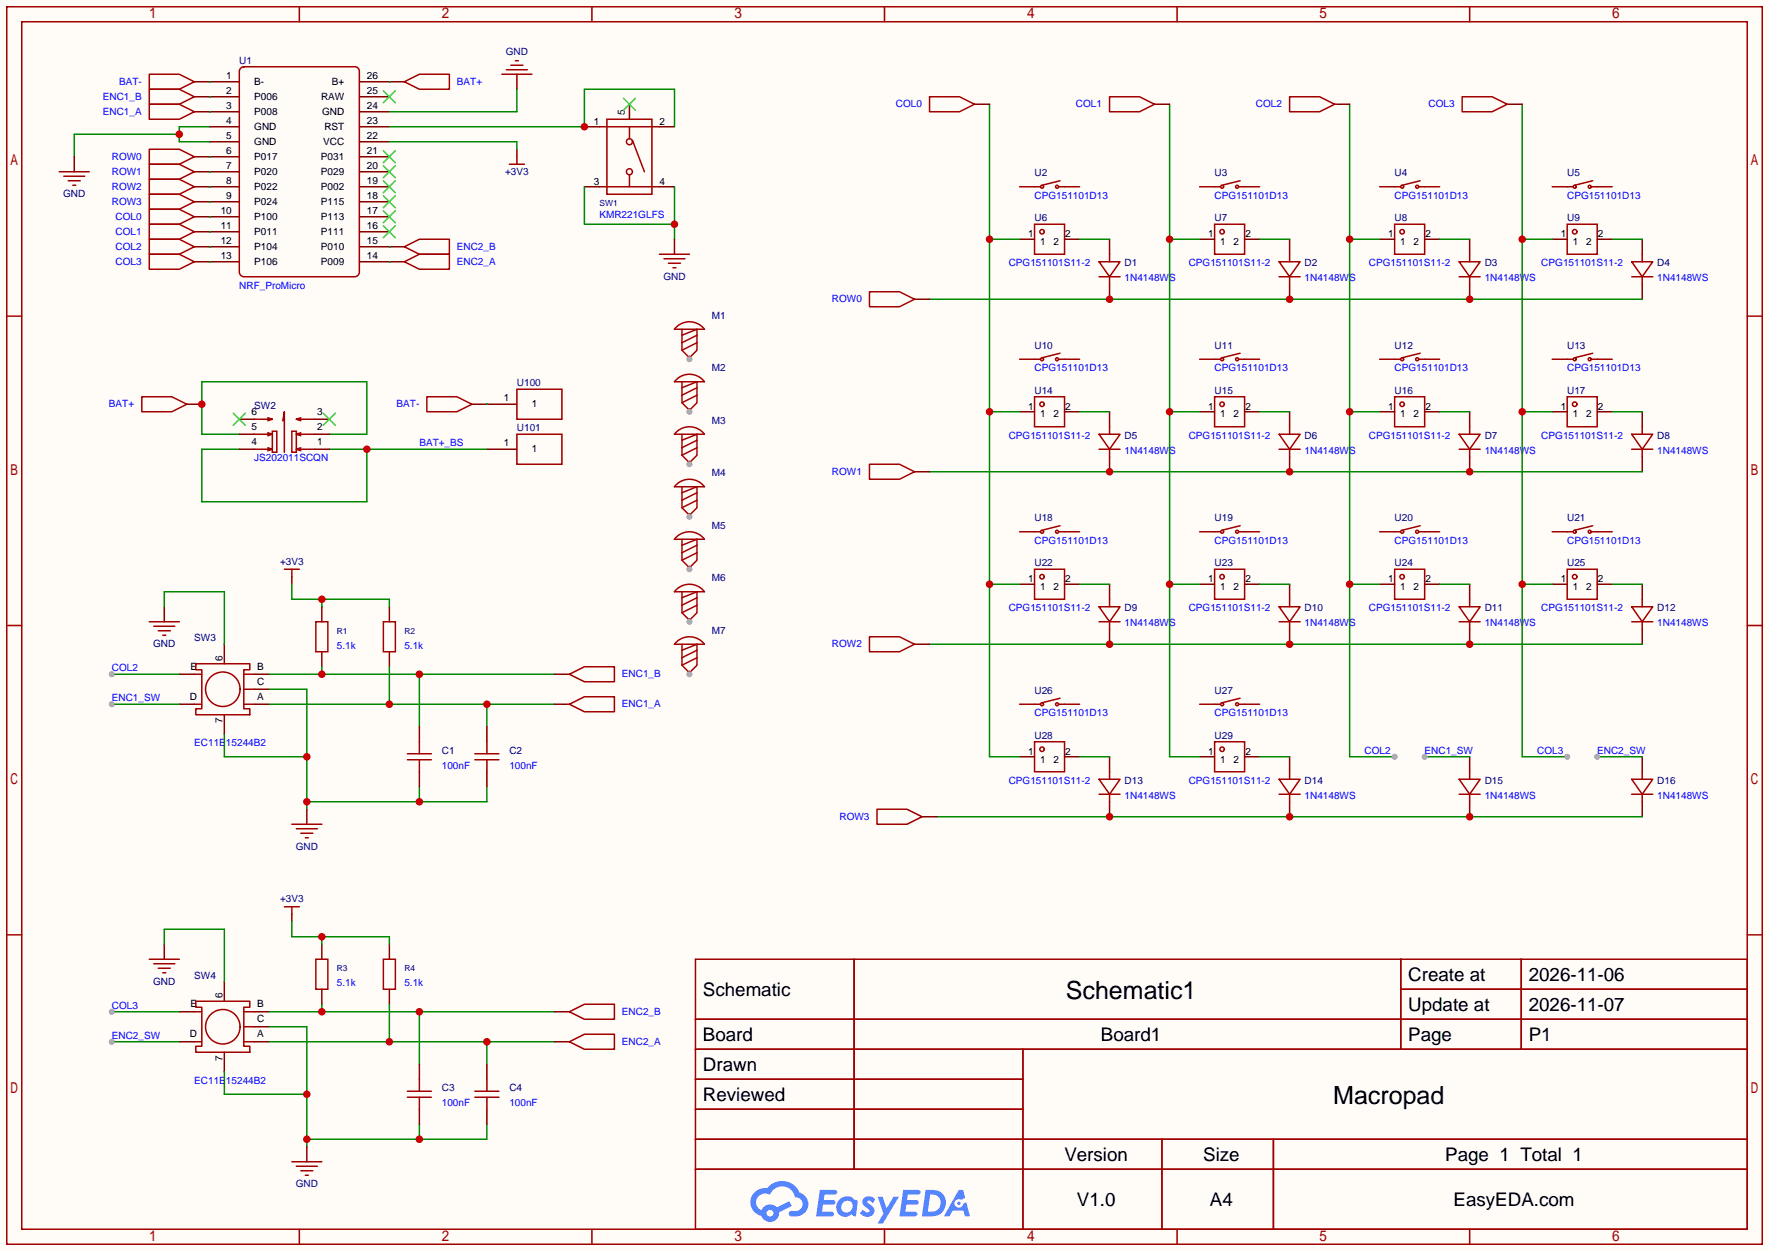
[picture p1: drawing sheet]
<svg xmlns="http://www.w3.org/2000/svg" width="299mm" height="212mm" viewBox="0 0 299 212" stroke-linecap="round" stroke-linejoin="round" font-family="sans-serif">
<path d="M0 0h299.5v211.8h-299.5z" fill="#fffcf7"/>
<g fill="none" stroke="#a10000" stroke-width=".25">
<path d="M1.1 1.1h297.2v209.6h-297.2zM3.7 3.7h292.1v204.5h-292.1zM50.7 1.1v2.6M100.2 1.1v2.6M149.7 1.1v2.6M199.3 1.1v2.6M248.8 1.1v2.6M1.1 53.5h2.6M295.8 53.5h2.5M1.1 105.9h2.6M295.8 105.9h2.5M1.1 158.3h2.6"/>
<path d="M295.8 158.3h2.5M117.7 162.4h178.1v45.8h-178.1zM117.7 172.6h178.1M117.7 177.7h178.1M144.6 162.4v35.6M173.2 177.7v30.5M237.1 162.4v15.3M237.1 167.5h58.7M257.5 162.4v15.3M117.7 182.8h55.5M117.7 192.9h178.1M117.7 187.8h55.5"/>
<path d="M117.7 198h178.1M196.7 192.9v15.3M215.6 192.9v15.3M50.7 208.2v2.5M100.2 208.2v2.5M149.7 208.2v2.5M199.3 208.2v2.5M248.8 208.2v2.5"/>
</g>
<g fill="#5487ff">
<path d="M146.3 202.8a1.3 1.3 0 0 1 1.8 .3l-.4 .6a.54 .54 0 0 0-.9-.2l.1 .1a2.32 2.32 0 0 1 1.1 1.4 1.36 1.36 0 0 1-1.1 1.1 1.36 1.36 0 0 1-1.4-.7l.6-.6a.64 .64 0 0 0 .5 .5 .64 .64 0 0 0 .6-.3l-.1-.2a1.6 1.6 0 0 1-1.1-1.6z"/>
<path d="M148.6 202.7h.8l.7 1.9 1.2-1.9h.9l-2.7 4.5h-.9l.9-1.7z"/>
<path d="M138.8 201.5h1.6a1.31 1.31 0 0 1 1.3 .2 .4 .4 0 0 1-.4 .6h-1.7l-.2 .9h1.7a.4 .4 0 0 1 .3 .4 .4 .4 0 0 1-.4 .4h-1.7l-.1 1.2h.8a1.23 1.23 0 0 1 1.1 .2 .39 .39 0 0 1-.3 .6h-2.6z"/>
<path d="M152.9 201.5h1.6a1.32 1.32 0 0 1 1.3 .2 .39 .39 0 0 1-.4 .6h-1.7l-.2 .9h1.7a.4 .4 0 0 1 .3 .4 .4 .4 0 0 1-.4 .4h-1.7l-.1 1.2h.8a1.23 1.23 0 0 1 1.1 .2 .39 .39 0 0 1-.3 .6h-2.6z"/>
<path d="M162.3 201.5h.7l.4 1.3-.7 .4a.75 .75 0 0 0-1.1 .3 .75 .75 0 0 0 .5 1 .75 .75 0 0 0 1-.6l.5-.3 .6 2.4h-.8l-.3-1h-1.8l-.6 1h-.9z"/>
<path d="M156.7 201.5l-.6 4.5h1.4a2.25 2.25 0 0 0 2.6-1.8 2.25 2.25 0 0 0-1.8-2.7zM157.5 202.3a1.5 1.5 0 0 1 1.8 1.5 1.5 1.5 0 0 1-2 1.4h-.2z"/>
<path d="M142.1 203.1a1.62 1.62 0 0 0-.4 2.1 1.62 1.62 0 0 0 2.1 .7l.3-.3 .4 .3 .4 .1 .3-2.5-.2-.3h-.4a1.58 1.58 0 0 0-2.5-.1zM142.7 203.6a.96 .96 0 0 1 1.5 0 .96 .96 0 0 1-.2 1.5 .95 .95 0 0 1-1.4-.1 .95 .95 0 0 1 .1-1.4z"/>
<path d="M127.8 201.9a2.37 2.37 0 0 0 1.1 4 1.54 1.54 0 0 0 1.8 1 1.54 1.54 0 0 0 1.2-1.6l2.2-1.1-.5-.8-2.1 1.1a1.57 1.57 0 0 0-2.6 .4 1.5 1.5 0 0 1-.7-2.1 1.5 1.5 0 0 1 2.1-.5 2.23 2.23 0 0 1 2.3-1.4 2.23 2.23 0 0 1 2 1.8 1.16 1.16 0 0 1 1.3 1.1 1.16 1.16 0 0 1-1.1 1.3h-.7a.47 .47 0 0 0-.6 .3 .47 .47 0 0 0 .5 .6 2.23 2.23 0 0 0 2.2-.7 2.23 2.23 0 0 0 .4-2.3 2.16 2.16 0 0 0-1.3-1.1 3.2 3.2 0 0 0-5.4-.7l-1.1 .1zM129.8 205.4a.58 .58 0 0 1 1.1 0 .58 .58 0 0 1-1.1 0z"/>
<circle cx="162.3" cy="203.8" r=".28"/>
</g>
<g fill="none" stroke="#a10000" stroke-width=".25">
<path d="M172.6 31.6h3.5M175.1 38h5.1v5.1h-5.1zM179.2 31.6h3.6M179.5 30.6l-3.1 .8M203.1 31.6h3.5M205.6 38h5.1v5.1h-5.1zM209.7 31.6h3.5M209.9 30.6l-3 .8M233.6 31.6h3.5M236.1 38h5.1v5.1h-5.1zM240.2 31.6h3.5M240.4 30.6l-3 .8"/>
<path d="M262.8 31.6h3.5M265.3 38h5.1v5.1h-5.1zM269.4 31.6h3.5M269.6 30.6l-3 .8M179.5 59.8l-3.1 .8M186.1 44.3h3.5l-1.8 2.6zM186.1 46.9h3.5M187.8 43.1v1.2M187.8 46.9v1.2M209.9 59.8l-3 .8M216.5 44.3h3.6l-1.8 2.6zM216.5 46.9h3.6"/>
<path d="M218.3 43.1v1.2M218.3 46.9v1.2M240.4 59.8l-3 .8M247 44.3h3.6l-1.8 2.6zM247 46.9h3.6M248.8 43.1v1.2M248.8 46.9v1.2M269.6 59.8l-3 .8M276.2 44.3h3.6l-1.8 2.6zM276.2 46.9h3.6M278 43.1v1.2M278 46.9v1.2"/>
<path d="M172.6 60.8h3.5M175.1 67.2h5.1v5.1h-5.1zM179.2 60.8h3.6M186.1 73.5h3.5l-1.8 2.6zM186.1 76.1h3.5M187.8 72.3v1.2M187.8 76.1v1.2M203.1 60.8h3.5M205.6 67.2h5.1v5.1h-5.1zM209.7 60.8h3.5M216.5 73.5h3.6l-1.8 2.6zM216.5 76.1h3.6"/>
<path d="M218.3 72.3v1.2M218.3 76.1v1.2M233.6 60.8h3.5M236.1 67.2h5.1v5.1h-5.1zM240.2 60.8h3.5M247 73.5h3.6l-1.8 2.6zM247 76.1h3.6M248.8 72.3v1.2M248.8 76.1v1.2M262.8 60.8h3.5M265.3 67.2h5.1v5.1h-5.1zM269.4 60.8h3.5"/>
<path d="M276.2 73.5h3.6l-1.8 2.6zM276.2 76.1h3.6M278 72.3v1.2M278 76.1v1.2M172.6 90h3.5M175.1 96.4h5.1v5.1h-5.1zM179.2 90h3.6M179.5 89l-3.1 .8M203.1 90h3.5M205.6 96.4h5.1v5.1h-5.1zM209.7 90h3.5M209.9 89l-3 .8"/>
<path d="M233.6 90h3.5M236.1 96.4h5.1v5.1h-5.1zM240.2 90h3.5M240.4 89l-3 .8M262.8 90h3.5M265.3 96.4h5.1v5.1h-5.1zM269.4 90h3.5M269.6 89l-3 .8M32.9 119.3h1.3M32.9 114.2h1.3M33.1 112.4h9.2v1h-1v6.6h1v1h-9.2v-1h1.1v-6.6h-1.1zM41.3 119.3h1.8"/>
<path d="M41.3 114.2h1.8M41.3 116.7h1.8M53.5 105.3h2v5.1h-2zM64.9 105.3h2v5.1h-2zM172.6 119.3h3.5M179.2 119.3h3.6M179.5 118.2l-3.1 .8M186.1 102.7h3.5l-1.8 2.6zM186.1 105.3h3.5M187.8 101.5v1.2M187.8 105.3v1.3M203.1 119.3h3.5"/>
<path d="M209.7 119.3h3.5M209.9 118.2l-3 .8M216.5 102.7h3.6l-1.8 2.6zM216.5 105.3h3.6M218.3 101.5v1.2M218.3 105.3v1.3M247 102.7h3.6l-1.8 2.6zM247 105.3h3.6M248.8 101.5v1.2M248.8 105.3v1.3M276.2 102.7h3.6l-1.8 2.6zM276.2 105.3h3.6"/>
<path d="M278 101.5v1.2M278 105.3v1.3M175.1 125.6h5.1v5.1h-5.1zM186.1 132h3.5l-1.8 2.5zM186.1 134.5h3.5M187.8 130.7v1.3M187.8 134.5v1.3M205.6 125.6h5.1v5.1h-5.1zM216.5 132h3.6l-1.8 2.5zM216.5 134.5h3.6M218.3 130.7v1.3M218.3 134.5v1.3"/>
<path d="M247 132h3.6l-1.8 2.5zM247 134.5h3.6M248.8 130.7v1.3M248.8 134.5v1.3M276.2 132h3.6l-1.8 2.5zM276.2 134.5h3.6M278 130.7v1.3M278 134.5v1.3M32.9 171.3h1.3M32.9 176.4h1.3M33.1 169.5h9.2v1.1h-1v6.6h1v1h-9.2v-1h1.1v-6.6h-1.1zM41.3 171.3h1.8"/>
<path d="M41.3 176.4h1.8M41.3 173.9h1.8M53.5 162.4h2v5.1h-2zM64.9 162.4h2v5.1h-2z"/>
<circle cx="176.4" cy="39.2" r=".38"/>
<circle cx="176.4" cy="31.6" r=".25"/>
<circle cx="178.9" cy="31.6" r=".25"/>
<circle cx="206.9" cy="39.2" r=".38"/>
<circle cx="206.9" cy="31.6" r=".25"/>
<circle cx="209.4" cy="31.6" r=".25"/>
<circle cx="237.4" cy="39.2" r=".38"/>
<circle cx="237.4" cy="31.6" r=".25"/>
<circle cx="239.9" cy="31.6" r=".25"/>
<circle cx="266.6" cy="39.2" r=".38"/>
<circle cx="266.6" cy="31.6" r=".25"/>
<circle cx="269.1" cy="31.6" r=".25"/>
<circle cx="176.4" cy="68.5" r=".38"/>
<circle cx="176.4" cy="60.8" r=".25"/>
<circle cx="178.9" cy="60.8" r=".25"/>
<circle cx="206.9" cy="68.5" r=".38"/>
<circle cx="206.9" cy="60.8" r=".25"/>
<circle cx="209.4" cy="60.8" r=".25"/>
<circle cx="237.4" cy="68.5" r=".38"/>
<circle cx="237.4" cy="60.8" r=".25"/>
<circle cx="239.9" cy="60.8" r=".25"/>
<circle cx="266.6" cy="68.5" r=".38"/>
<circle cx="266.6" cy="60.8" r=".25"/>
<circle cx="269.1" cy="60.8" r=".25"/>
<circle cx="176.4" cy="97.7" r=".38"/>
<circle cx="176.4" cy="90" r=".25"/>
<circle cx="178.9" cy="90" r=".25"/>
<circle cx="206.9" cy="97.7" r=".38"/>
<circle cx="206.9" cy="90" r=".25"/>
<circle cx="209.4" cy="90" r=".25"/>
<circle cx="237.4" cy="97.7" r=".38"/>
<circle cx="237.4" cy="90" r=".25"/>
<circle cx="239.9" cy="90" r=".25"/>
<circle cx="266.6" cy="97.7" r=".38"/>
<circle cx="266.6" cy="90" r=".25"/>
<circle cx="269.1" cy="90" r=".25"/>
<circle cx="37.7" cy="116.7" r="2.92"/>
<circle cx="176.4" cy="119.3" r=".25"/>
<circle cx="178.9" cy="119.3" r=".25"/>
<circle cx="206.9" cy="119.3" r=".25"/>
<circle cx="209.4" cy="119.3" r=".25"/>
<circle cx="176.4" cy="126.9" r=".38"/>
<circle cx="206.9" cy="126.9" r=".38"/>
<circle cx="37.7" cy="173.9" r="2.92"/>
</g>
<g fill="none" stroke="#870000" stroke-width=".25">
<path d="M172.6 40.5h2.5M180.2 40.5h2.6M187.8 40.5v2.6M187.8 48.1v2.6M203.1 40.5h2.5M210.7 40.5h2.5M218.3 40.5v2.6M218.3 48.1v2.6M233.6 40.5h2.5M241.2 40.5h2.5M248.8 40.5v2.6M248.8 48.1v2.6"/>
<path d="M262.8 40.5h2.5M270.4 40.5h2.5M278 40.5v2.6M278 48.1v2.6M172.6 69.7h2.5M180.2 69.7h2.6M187.8 69.7v2.6M187.8 77.3v2.6M203.1 69.7h2.5M210.7 69.7h2.5M218.3 69.7v2.6M218.3 77.3v2.6"/>
<path d="M233.6 69.7h2.5M241.2 69.7h2.5M248.8 69.7v2.6M248.8 77.3v2.6M262.8 69.7h2.5M270.4 69.7h2.5M278 69.7v2.6M278 77.3v2.6M172.6 98.9h2.5M180.2 98.9h2.6M187.8 98.9v2.6M203.1 98.9h2.5"/>
<path d="M210.7 98.9h2.5M218.3 98.9v2.6M233.6 98.9h2.5M241.2 98.9h2.5M248.8 98.9v2.6M262.8 98.9h2.5M270.4 98.9h2.5M278 98.9v2.6M30.4 114.2h2.5M30.4 119.3h2.5M38 109.1v3.3M43.1 114.2h2.5"/>
<path d="M43.1 119.3h2.5M43.1 116.7h2.5M54.5 102.7v2.6M54.5 110.4v2.5M65.9 102.7v2.6M65.9 110.4v2.5M187.8 106.6v2.5M218.3 106.6v2.5M248.8 106.6v2.5M278 106.6v2.5M38 121v3.3M172.6 128.1h2.5"/>
<path d="M180.2 128.1h2.6M187.8 128.1v2.6M187.8 135.8v2.5M203.1 128.1h2.5M210.7 128.1h2.5M218.3 128.1v2.6M218.3 135.8v2.5M248.8 128.1v2.6M248.8 135.8v2.5M278 128.1v2.6M278 135.8v2.5M54.5 159.9v2.5"/>
<path d="M65.9 159.9v2.5M30.4 171.3h2.5M30.4 176.4h2.5M38 166.2v3.3M38 178.2v3.3M43.1 171.3h2.5M43.1 176.4h2.5M43.1 173.9h2.5M54.5 167.5v2.6M65.9 167.5v2.6"/>
</g>
<path d="M45.6 173.9h6.3v20.3M38 181.5v3.8h13.9M71 190.4v2.5M82.4 190.4v2.5h-30.5" fill="none" stroke="#008700" stroke-width=".25"/>
<g fill="#c00">
<circle cx="71" cy="192.9" r=".63"/>
<circle cx="51.9" cy="192.9" r=".63"/>
<circle cx="51.9" cy="185.3" r=".63"/>
</g>
<path d="M45.6 116.7h6.3v20.3M38 124.3v3.8h13.9M71 133.2v2.6M82.4 133.2v2.6h-30.5" fill="none" stroke="#008700" stroke-width=".25"/>
<g fill="#c00">
<circle cx="51.9" cy="128.1" r=".63"/>
<circle cx="51.9" cy="135.8" r=".63"/>
<circle cx="71" cy="135.8" r=".63"/>
</g>
<path d="M87.5 25.3v1.2M49.4 97.7v1.2M51.9 137v2.6M49.4 154.8v1.3M51.9 194.2v2.5" fill="none" stroke="#870000" stroke-width=".25"/>
<g fill="none" stroke="#a10000" stroke-width=".25">
<path d="M86.2 27.8h2.6M87.5 26.5v1.3M48.1 96.4h2.6M49.4 96.4v1.3M49.4 139.6h5.1M48.1 153.5h2.6M49.4 153.5v1.3M50.2 140.3h3.5M50.9 141.1h2.1M51.7 141.9h.5M49.4 196.7h5.1M50.2 197.5h3.5"/>
<path d="M50.9 198.2h2.1M51.7 199h.5"/>
</g>
<path d="M167.5 17.7v110.4h5.1M167.5 40.5h5.1M167.5 69.7h5.1M167.5 98.9h5.1" fill="none" stroke="#008700" stroke-width=".25"/>
<g fill="#c00">
<circle cx="167.5" cy="69.7" r=".63"/>
<circle cx="167.5" cy="40.5" r=".63"/>
<circle cx="167.5" cy="98.9" r=".63"/>
</g>
<path d="M198 17.7v110.4h5.1M198 40.5h5.1M198 69.7h5.1M198 98.9h5.1" fill="none" stroke="#008700" stroke-width=".25"/>
<g fill="#c00">
<circle cx="198" cy="69.7" r=".63"/>
<circle cx="198" cy="40.5" r=".63"/>
<circle cx="198" cy="98.9" r=".63"/>
</g>
<path d="M228.5 17.7v110.4h7.6M228.5 40.5h5.1M228.5 69.7h5.1M228.5 98.9h5.1" fill="none" stroke="#008700" stroke-width=".25"/>
<g fill="#c00">
<circle cx="228.5" cy="69.7" r=".63"/>
<circle cx="228.5" cy="40.5" r=".63"/>
<circle cx="228.5" cy="98.9" r=".63"/>
</g>
<circle cx="236.1" cy="128.1" r=".51" fill="#999"/>
<path d="M257.7 17.7v110.4h7.6M257.7 40.5h5.1M257.7 69.7h5.1M257.7 98.9h5.1" fill="none" stroke="#008700" stroke-width=".25"/>
<g fill="#c00">
<circle cx="257.7" cy="69.7" r=".63"/>
<circle cx="257.7" cy="40.5" r=".63"/>
<circle cx="257.7" cy="98.9" r=".63"/>
</g>
<circle cx="265.3" cy="128.1" r=".51" fill="#999"/>
<path d="M157.4 50.7h120.6" fill="none" stroke="#008700" stroke-width=".25"/>
<g fill="#c00">
<circle cx="218.3" cy="50.7" r=".63"/>
<circle cx="187.8" cy="50.7" r=".63"/>
<circle cx="248.8" cy="50.7" r=".63"/>
</g>
<path d="M157.4 79.9h120.6" fill="none" stroke="#008700" stroke-width=".25"/>
<g fill="#c00">
<circle cx="218.3" cy="79.9" r=".63"/>
<circle cx="187.8" cy="79.9" r=".63"/>
<circle cx="248.8" cy="79.9" r=".63"/>
</g>
<path d="M157.4 109.1h120.6" fill="none" stroke="#008700" stroke-width=".25"/>
<g fill="#c00">
<circle cx="218.3" cy="109.1" r=".63"/>
<circle cx="187.8" cy="109.1" r=".63"/>
<circle cx="248.8" cy="109.1" r=".63"/>
</g>
<path d="M158.6 138.3h119.4" fill="none" stroke="#008700" stroke-width=".25"/>
<g fill="#c00">
<circle cx="248.8" cy="138.3" r=".63"/>
<circle cx="218.3" cy="138.3" r=".63"/>
<circle cx="187.8" cy="138.3" r=".63"/>
</g>
<path d="M182.8 69.7h5M243.7 69.7h5.1M182.8 98.9h5M272.9 98.9h5.1M182.8 128.1h5M241.2 128.1h7.6" fill="none" stroke="#008700" stroke-width=".25"/>
<circle cx="241.2" cy="128.1" r=".51" fill="#999"/>
<path d="M182.8 40.5h5M213.2 40.5h5.1M213.2 69.7h5.1M213.2 98.9h5.1M213.2 128.1h5.1M270.4 128.1h7.6" fill="none" stroke="#008700" stroke-width=".25"/>
<circle cx="270.4" cy="128.1" r=".51" fill="#999"/>
<path d="M243.7 40.5h5.1M272.9 40.5h5.1M272.9 69.7h5.1M243.7 98.9h5.1M49.4 156.1v2.5h16.5v1.3M54.5 158.6v1.3" fill="none" stroke="#008700" stroke-width=".25"/>
<circle cx="54.5" cy="158.6" r=".63" fill="#c00"/>
<path d="M49.4 98.9v2.6h16.5v1.2M54.5 101.5v1.2" fill="none" stroke="#008700" stroke-width=".25"/>
<circle cx="54.5" cy="101.5" r=".63" fill="#c00"/>
<path d="M45.6 171.3h48.3M54.5 170.1v1.2M71 171.3v8.9" fill="none" stroke="#008700" stroke-width=".25"/>
<g fill="#c00">
<circle cx="71" cy="171.3" r=".63"/>
<circle cx="54.5" cy="171.3" r=".63"/>
</g>
<path d="M45.6 176.4h48.3M65.9 170.1v6.3M82.4 176.4v3.8" fill="none" stroke="#008700" stroke-width=".25"/>
<g fill="#c00">
<circle cx="65.9" cy="176.4" r=".63"/>
<circle cx="82.4" cy="176.4" r=".63"/>
</g>
<path d="M45.6 114.2h48.3M54.5 112.9v1.3M71 114.2v8.9" fill="none" stroke="#008700" stroke-width=".25"/>
<g fill="#c00">
<circle cx="54.5" cy="114.2" r=".63"/>
<circle cx="71" cy="114.2" r=".63"/>
</g>
<path d="M45.6 119.3h48.3M65.9 112.9v6.4M82.4 119.3v3.8" fill="none" stroke="#008700" stroke-width=".25"/>
<g fill="#c00">
<circle cx="82.4" cy="119.3" r=".63"/>
<circle cx="65.9" cy="119.3" r=".63"/>
</g>
<g fill="none" stroke="#870000" stroke-width=".25">
<path d="M165 17.7h2.5M195.5 17.7h2.5M225.9 17.7h2.6M255.1 17.7h2.6M154.8 50.7h2.6M154.8 79.9h2.6M154.8 109.1h2.6M71 123.1v2.5M71 130.7v2.5M82.4 123.1v2.5M82.4 130.7v2.5M156.1 138.3h2.5"/>
<path d="M71 180.2v2.6M71 187.8v2.6M82.4 180.2v2.6M82.4 187.8v2.6"/>
</g>
<g fill="none" stroke="#a10000" stroke-width=".25">
<path d="M157.4 16.4h5l2.6 1.3-2.6 1.2h-5zM187.8 16.4h5.1l2.6 1.3-2.6 1.2h-5.1zM218.3 16.4h5.1l2.5 1.3-2.5 1.2h-5.1zM247.5 16.4h5.1l2.5 1.3-2.5 1.2h-5.1zM147.2 49.4h5.1l2.5 1.3-2.5 1.2h-5.1zM147.2 78.6h5.1l2.5 1.3-2.5 1.3h-5.1zM147.2 107.8h5.1l2.5 1.3-2.5 1.3h-5.1zM69 128.7h4M69 127.6h4M71 125.6v2M71 128.7v2M80.4 128.7h4.1"/>
<path d="M80.4 127.6h4.1M82.4 125.6v2M82.4 128.7v2M148.5 137h5l2.6 1.3-2.6 1.3h-5zM69 185.8h4M69 184.8h4M71 182.8v2M71 185.8v2M80.4 185.8h4.1M80.4 184.8h4.1M82.4 182.8v2M82.4 185.8v2"/>
</g>
<path d="M18.9 171.3h11.5" fill="none" stroke="#008700" stroke-width=".25"/>
<circle cx="18.9" cy="171.3" r=".51" fill="#999"/>
<path d="M18.9 114.2h11.5" fill="none" stroke="#008700" stroke-width=".25"/>
<circle cx="18.9" cy="114.2" r=".51" fill="#999"/>
<path d="M18.9 176.4h11.5" fill="none" stroke="#008700" stroke-width=".25"/>
<circle cx="18.9" cy="176.4" r=".51" fill="#999"/>
<path d="M18.9 119.3h11.5" fill="none" stroke="#008700" stroke-width=".25"/>
<circle cx="18.9" cy="119.3" r=".51" fill="#999"/>
<g fill="none" stroke="#870000" stroke-width=".25">
<path d="M32.9 16.4h7.6M32.9 18.9h7.6M35.4 13.8h5.1M60.8 13.8h5.1M60.8 16.4h5.1M60.8 18.9h5.1M35.4 21.5h5.1M35.4 24h5.1M35.4 26.5h5.1M35.4 29.1h5.1M35.4 31.6h5.1M35.4 34.2h5.1"/>
<path d="M35.4 36.7h5.1M35.4 39.2h5.1M60.8 21.5h5.1M60.8 24h5.1M60.8 26.5h5.1M60.8 29.1h5.1M60.8 31.6h5.1M60.8 34.2h5.1M60.8 36.7h5.1M60.8 39.2h5.1M35.4 41.8h5.1M35.4 44.3h5.1"/>
<path d="M60.8 41.8h7.7M60.8 44.3h7.7M82.4 68.5h5.1M82.4 76.1h5.1M27.8 102.7v2.6M93.9 119.3h2.5M93.9 114.2h2.5M27.8 159.9v2.5M93.9 176.4h2.5M93.9 171.3h2.5"/>
</g>
<g fill="none" stroke="#a10000" stroke-width=".25">
<path d="M25.3 17.7h5.1l2.5 1.2-2.5 1.3h-5.1zM25.3 15.1h5.1l2.5 1.3-2.5 1.3h-5.1zM40.8 11.5l.5-.2h18.8a.76 .76 0 0 1 .7 .8v34a.82 .82 0 0 1-.7 .8h-18.8a.82 .82 0 0 1-.8-.8v-34zM68.5 44.3l2.5-1.2h5.1v2.5h-5.1zM68.5 41.8l2.5-1.3h5.1v2.6h-5.1zM87.5 65.9h7.6v5.1h-7.6zM87.5 73.5h7.6v5.1h-7.6zM25.3 105.3h5.1M26 106h3.6M26.8 106.8h2M27.6 107.6h.5M96.4 119.3l2.5-1.3h5.1v2.5h-5.1z"/>
<path d="M96.4 114.2l2.5-1.3h5.1v2.5h-5.1zM25.3 162.4h5.1M26 163.2h3.6M26.8 164h2M27.6 164.7h.5M96.4 176.4l2.5-1.3h5.1v2.6h-5.1zM96.4 171.3l2.5-1.2h5.1v2.5h-5.1z"/>
</g>
<path d="M40.5 76.1h-6.3v8.9h27.9v-8.9M55.8 76.1h26.6M27.8 102.7v-2.5h10.2v8.9M27.8 159.9v-2.5h10.2v8.8" fill="none" stroke="#008700" stroke-width=".25"/>
<g fill="none" stroke="#3c3" stroke-width=".25">
<path d="M64.9 15.4l2 2M66.9 15.4l-2 2M64.9 38.2l2 2.1M64.9 35.7l2 2M64.9 33.1l2 2.1M64.9 30.6l2 2M64.9 28.1l2 2M64.9 25.5l2 2.1M66.9 38.2l-2 2.1M66.9 35.7l-2 2M66.9 33.1l-2 2.1M66.9 30.6l-2 2"/>
<path d="M66.9 28.1l-2 2M66.9 25.5l-2 2.1"/>
</g>
<circle cx="62.1" cy="76.1" r=".63" fill="#c00"/>
<path d="M40.5 73.5h-6.3v-8.9h27.9v8.9h-6.3" fill="none" stroke="#008700" stroke-width=".25"/>
<path d="M65.9 13.8h2.6M31.6 68.5h2.6" fill="none" stroke="#870000" stroke-width=".25"/>
<path d="M68.5 13.8l2.5-1.2h5.1v2.5h-5.1z" fill="none" stroke="#a10000" stroke-width=".25"/>
<circle cx="34.2" cy="68.5" r=".63" fill="#c00"/>
<g fill="none" stroke="#a10000" stroke-width=".25">
<path d="M25.3 12.6h5.1l2.5 1.2-2.5 1.3h-5.1zM101.5 31.6h10.1M101.5 21.5h10.1M102.7 20.2h7.7v12.7h-7.7zM106.6 21.5v2M106.6 29.6v2M107.1 23.7l2 5.4M24 67.2h5.1l2.5 1.3-2.5 1.2h-5.1zM72.3 67.2h5l2.6 1.3-2.6 1.2h-5z"/>
<circle cx="106.6" cy="29.1" r=".51"/>
<circle cx="106.6" cy="24" r=".51"/>
</g>
<path d="M32.9 13.8h2.5M106.6 17.7v2.5M98.9 21.5h2.6M98.9 31.6h2.6M111.6 21.5h2.6M111.6 31.6h2.6M79.9 68.5h2.5" fill="none" stroke="#870000" stroke-width=".25"/>
<path d="M35.4 13.8h.1M65.9 13.8h.1M65.9 21.5h33v-6.4h15.3v6.4M82.4 68.5h.1" fill="none" stroke="#008700" stroke-width=".25"/>
<path d="M105.5 16.6l2.1 2.1M107.6 16.6l-2.1 2.1" fill="none" stroke="#3c3" stroke-width=".25"/>
<circle cx="98.9" cy="21.5" r=".63" fill="#c00"/>
<path d="M98.9 31.6v6.4h15.3M114.2 31.6v8.9" fill="none" stroke="#008700" stroke-width=".25"/>
<circle cx="114.2" cy="38" r=".63" fill="#c00"/>
<path d="M114.2 40.5v2.6" fill="none" stroke="#870000" stroke-width=".25"/>
<path d="M111.6 43.1h5.1M112.4 43.8h3.6M113.2 44.6h2M113.9 45.3h.5" fill="none" stroke="#a10000" stroke-width=".25"/>
<path d="M30.4 22.7h-17.8v3.8M35.4 21.5h-5v2.5h5" fill="none" stroke="#008700" stroke-width=".25"/>
<circle cx="30.4" cy="22.7" r=".63" fill="#c00"/>
<path d="M87.5 12.6v2.5M12.6 26.5v2.6M32.9 26.5h2.5M32.9 29.1h2.5M32.9 31.6h2.5M32.9 34.2h2.5M32.9 36.7h2.5M32.9 39.2h2.5M32.9 41.8h2.5M32.9 44.3h2.5M116.7 60.3v.5" fill="none" stroke="#870000" stroke-width=".25"/>
<g fill="none" stroke="#a10000" stroke-width=".25">
<path d="M85 12.6h5M85.7 11.8h3.6M86.5 11h2M87.2 10.3h.6M10 29.1h5.1M10.8 29.8h3.6M11.6 30.6h2M12.3 31.4h.5M25.3 25.3h5.1l2.5 1.2-2.5 1.3h-5.1zM25.3 27.8h5.1l2.5 1.3-2.5 1.3h-5.1zM25.3 30.4h5.1l2.5 1.2-2.5 1.3h-5.1zM25.3 32.9h5.1l2.5 1.3-2.5 1.2h-5.1z"/>
<path d="M25.3 35.4h5.1l2.5 1.3-2.5 1.3h-5.1zM25.3 38h5.1l2.5 1.2-2.5 1.3h-5.1zM25.3 40.5h5.1l2.5 1.3-2.5 1.3h-5.1zM25.3 43.1h5.1l2.5 1.2-2.5 1.3h-5.1zM114.6 55.3a3.2 3.2 0 0 1 4.7 .5h-5.1zM115.4 55.8v3.5l1.3 1.3 1.3-1.3v-3.5l-2.6 1M118 56.8l-2.6 1.2M118 58l-2.6 1.3"/>
</g>
<g fill="none" stroke="#008700" stroke-width=".25">
<path d="M35.4 18.9h.1M35.4 16.4h.1M87.5 15.1v3.8h-21.6M35.4 26.5h.1M35.4 29.1h.1M35.4 31.6h.1M35.4 34.2h.1M35.4 36.7h.1M35.4 39.2h.1M65.9 24h21.6v1.3M35.4 41.8h.1M35.4 44.3h.1"/>
<path d="M65.9 44.3h.1M65.9 41.8h.1"/>
</g>
<circle cx="116.7" cy="60.8" r=".51" fill="#999"/>
<path d="M114.6 64.2a3.2 3.2 0 0 1 4.7 .4h-5.1zM115.4 64.6v3.6l1.3 1.3 1.3-1.3v-3.6l-2.6 1.1M118 65.7l-2.6 1.2M118 66.9l-2.6 1.3" fill="none" stroke="#a10000" stroke-width=".25"/>
<path d="M116.7 69.2v.5" fill="none" stroke="#870000" stroke-width=".25"/>
<circle cx="116.7" cy="69.7" r=".51" fill="#999"/>
<path d="M114.6 73.1a3.2 3.2 0 0 1 4.7 .4h-5.1zM115.4 73.5v3.6l1.3 1.3 1.3-1.3v-3.6l-2.6 1M118 74.5l-2.6 1.3M118 75.8l-2.6 1.3" fill="none" stroke="#a10000" stroke-width=".25"/>
<path d="M116.7 78.1v.5" fill="none" stroke="#870000" stroke-width=".25"/>
<circle cx="116.7" cy="78.6" r=".51" fill="#999"/>
<path d="M114.6 81.9a3.2 3.2 0 0 1 4.7 .5h-5.1zM115.4 82.4v3.6l1.3 1.2 1.3-1.2v-3.6l-2.6 1M118 83.4l-2.6 1.3M118 84.7l-2.6 1.3" fill="none" stroke="#a10000" stroke-width=".25"/>
<path d="M116.7 87v.5" fill="none" stroke="#870000" stroke-width=".25"/>
<circle cx="116.7" cy="87.5" r=".51" fill="#999"/>
<path d="M114.6 90.8a3.2 3.2 0 0 1 4.7 .5h-5.1zM115.4 91.3v3.6l1.3 1.2 1.3-1.2v-3.6l-2.6 1M118 92.3l-2.6 1.3M118 93.6l-2.6 1.3" fill="none" stroke="#a10000" stroke-width=".25"/>
<path d="M116.7 95.9v.5" fill="none" stroke="#870000" stroke-width=".25"/>
<circle cx="116.7" cy="96.4" r=".51" fill="#999"/>
<path d="M114.6 108.6a3.2 3.2 0 0 1 4.7 .5h-5.1zM115.4 109.1v3.5l1.3 1.3 1.3-1.3v-3.5l-2.6 1M118 110.1l-2.6 1.3M118 111.4l-2.6 1.2" fill="none" stroke="#a10000" stroke-width=".25"/>
<path d="M116.7 113.7v.5" fill="none" stroke="#870000" stroke-width=".25"/>
<circle cx="116.7" cy="114.2" r=".51" fill="#999"/>
<path d="M114.6 99.7a3.2 3.2 0 0 1 4.7 .5h-5.1zM115.4 100.2v3.6l1.3 1.2 1.3-1.2v-3.6l-2.6 1M118 101.2l-2.6 1.3M118 102.5l-2.6 1.3" fill="none" stroke="#a10000" stroke-width=".25"/>
<path d="M116.7 104.8v.5" fill="none" stroke="#870000" stroke-width=".25"/>
<circle cx="116.7" cy="105.3" r=".51" fill="#999"/>
<g fill="none" stroke="#a10000" stroke-width=".25">
<path d="M45.3 75.8l.8 .3h-3M45.3 73.3l.8 .2h-3M45.3 70.7l.8 .3h-3M46.1 73h.8v3.6h-.8zM46.1 76.1l-.8 .2M46.1 73.5l-.8 .3M46.1 71l-.8 .2M47.9 71.2l.2-1.5v6.9M49.4 73h.8v3.6h-.8zM50.2 76.1l.7 .2M50.2 73.5l.7 .3M50.2 71l.7 .2"/>
<path d="M50.9 75.8l-.7 .3h3M50.9 73.3l-.7 .2h3M50.9 70.7l-.7 .3h3"/>
</g>
<path d="M40.5 76.1h2.6M40.5 73.5h2.6M40.5 71h2.6M53.2 76.1h2.6M53.2 73.5h2.6M53.2 71h2.6" fill="none" stroke="#870000" stroke-width=".25"/>
<path d="M39.5 70l2 2M41.5 70l-2 2M54.7 70l2.1 2M56.8 70l-2.1 2" fill="none" stroke="#3c3" stroke-width=".25"/>
<g font-size="4.2">
<text x="180.4" y="169.1">Schematic1</text>
<text x="225.7" y="186.9">Macropad</text>
</g>
<g font-size="3.2">
<text x="238.4" y="166">Create at</text>
<text x="258.8" y="166">2026-11-06</text>
<text x="119" y="168.6">Schematic</text>
<text x="238.4" y="171.1">Update at</text>
<text x="258.8" y="171.1">2026-11-07</text>
<text x="119" y="176.2">Board</text>
<text x="186.4" y="176.2">Board1</text>
<text x="238.4" y="176.2">Page</text>
<text x="258.8" y="176.2">P1</text>
<text x="119" y="181.3">Drawn</text>
<text x="119" y="186.4">Reviewed</text>
<text x="180.2" y="196.5">Version</text>
<text x="203.7" y="196.5">Size</text>
<text x="244.7" y="196.5">Page 1 Total 1</text>
<text x="182.3" y="204.1">V1.0</text>
<text x="204.8" y="204.1">A4</text>
<text x="246.1" y="204.1">EasyEDA.com</text>
</g>
<g font-size="1.7" fill="#000080">
<text x="40.5" y="10.8">U1</text>
<text x="85.6" y="9.2">GND</text>
<text x="85.5" y="29.6">+3V3</text>
<text x="175.1" y="29.8">U2</text>
<text x="205.6" y="29.8">U3</text>
<text x="236.1" y="29.8">U4</text>
<text x="265.3" y="29.8">U5</text>
<text x="10.7" y="33.4">GND</text>
<text x="175.1" y="37.4">U6</text>
<text x="205.6" y="37.4">U7</text>
<text x="236.1" y="37.4">U8</text>
<text x="265.3" y="37.4">U9</text>
<text x="112.3" y="47.3">GND</text>
<text x="190.4" y="45.1">D1</text>
<text x="220.9" y="45.1">D2</text>
<text x="251.3" y="45.1">D3</text>
<text x="280.5" y="45.1">D4</text>
<text x="120.5" y="54">M1</text>
<text x="175.1" y="59">U10</text>
<text x="205.6" y="59">U11</text>
<text x="236.1" y="59">U12</text>
<text x="265.3" y="59">U13</text>
<text x="87.5" y="65.4">U100</text>
<text x="120.5" y="62.8">M2</text>
<text x="43.1" y="69.2">SW2</text>
<text x="120.5" y="71.7">M3</text>
<text x="175.1" y="66.7">U14</text>
<text x="205.6" y="66.7">U15</text>
<text x="236.1" y="66.7">U16</text>
<text x="265.3" y="66.7">U17</text>
<text x="87.5" y="73">U101</text>
<text x="190.4" y="74.3">D5</text>
<text x="220.9" y="74.3">D6</text>
<text x="251.3" y="74.3">D7</text>
<text x="280.5" y="74.3">D8</text>
<text x="120.5" y="80.6">M4</text>
<text x="120.5" y="89.5">M5</text>
<text x="175.1" y="88.2">U18</text>
<text x="205.6" y="88.2">U19</text>
<text x="236.1" y="88.2">U20</text>
<text x="265.3" y="88.2">U21</text>
<text x="47.4" y="95.6">+3V3</text>
<text x="175.1" y="95.9">U22</text>
<text x="205.6" y="95.9">U23</text>
<text x="236.1" y="95.9">U24</text>
<text x="265.3" y="95.9">U25</text>
<text x="120.5" y="98.4">M6</text>
<text x="120.5" y="107.3">M7</text>
<text x="190.4" y="103.5">D9</text>
<text x="220.9" y="103.5">D10</text>
<text x="251.3" y="103.5">D11</text>
<text x="280.5" y="103.5">D12</text>
<text x="25.9" y="109.6">GND</text>
<text x="32.9" y="108.6">SW3</text>
<text x="175.1" y="117.5">U26</text>
<text x="205.6" y="117.5">U27</text>
<text x="175.1" y="125.1">U28</text>
<text x="205.6" y="125.1">U29</text>
<text x="74.8" y="127.6">C1</text>
<text x="86.2" y="127.6">C2</text>
<text x="190.4" y="132.7">D13</text>
<text x="220.9" y="132.7">D14</text>
<text x="251.3" y="132.7">D15</text>
<text x="280.5" y="132.7">D16</text>
<text x="50.1" y="143.9">GND</text>
<text x="47.4" y="152.8">+3V3</text>
<text x="25.9" y="166.7">GND</text>
<text x="32.9" y="165.7">SW4</text>
<text x="74.8" y="184.8">C3</text>
<text x="86.2" y="184.8">C4</text>
<text x="50.1" y="201">GND</text>
</g>
<g font-size="1.7" fill="#00f">
<text x="17.4" y="16.9">ENC1_B</text>
<text x="20.1" y="14.3">BAT-</text>
<text x="77.3" y="14.3">BAT+</text>
<text x="17.4" y="19.4">ENC1_A</text>
<text x="151.7" y="18.1">COL0</text>
<text x="182.1" y="18.1">COL1</text>
<text x="212.6" y="18.1">COL2</text>
<text x="241.8" y="18.1">COL3</text>
<text x="18.9" y="27">ROW0</text>
<text x="18.9" y="29.6">ROW1</text>
<text x="18.9" y="32.1">ROW2</text>
<text x="18.9" y="34.6">ROW3</text>
<text x="175.1" y="33.6">CPG151101D13</text>
<text x="205.6" y="33.6">CPG151101D13</text>
<text x="236.1" y="33.6">CPG151101D13</text>
<text x="265.3" y="33.6">CPG151101D13</text>
<text x="19.6" y="37.2">COL0</text>
<text x="19.6" y="39.7">COL1</text>
<text x="101.5" y="36.9">KMR221GLFS</text>
<text x="19.6" y="42.3">COL2</text>
<text x="19.6" y="44.8">COL3</text>
<text x="77.3" y="44.8">ENC2_A</text>
<text x="77.3" y="42.3">ENC2_B</text>
<text x="170.8" y="45.1">CPG151101S11-2</text>
<text x="190.4" y="47.6">1N4148WS</text>
<text x="201.2" y="45.1">CPG151101S11-2</text>
<text x="220.9" y="47.6">1N4148WS</text>
<text x="231.7" y="45.1">CPG151101S11-2</text>
<text x="251.3" y="47.6">1N4148WS</text>
<text x="260.9" y="45.1">CPG151101S11-2</text>
<text x="280.5" y="47.6">1N4148WS</text>
<text x="40.5" y="48.9">NRF_ProMicro</text>
<text x="140.8" y="51.2">ROW0</text>
<text x="175.1" y="62.8">CPG151101D13</text>
<text x="205.6" y="62.8">CPG151101D13</text>
<text x="236.1" y="62.8">CPG151101D13</text>
<text x="265.3" y="62.8">CPG151101D13</text>
<text x="18.5" y="68.9">BAT+</text>
<text x="67.1" y="68.9">BAT-</text>
<text x="71" y="75.5">BAT+_BS</text>
<text x="170.8" y="74.3">CPG151101S11-2</text>
<text x="190.4" y="76.8">1N4148WS</text>
<text x="201.2" y="74.3">CPG151101S11-2</text>
<text x="220.9" y="76.8">1N4148WS</text>
<text x="231.7" y="74.3">CPG151101S11-2</text>
<text x="251.3" y="76.8">1N4148WS</text>
<text x="260.9" y="74.3">CPG151101S11-2</text>
<text x="280.5" y="76.8">1N4148WS</text>
<text x="43.1" y="78.1">JS202011SCQN</text>
<text x="140.8" y="80.4">ROW1</text>
<text x="175.1" y="92.1">CPG151101D13</text>
<text x="205.6" y="92.1">CPG151101D13</text>
<text x="236.1" y="92.1">CPG151101D13</text>
<text x="265.3" y="92.1">CPG151101D13</text>
<text x="170.8" y="103.5">CPG151101S11-2</text>
<text x="190.4" y="106">1N4148WS</text>
<text x="201.2" y="103.5">CPG151101S11-2</text>
<text x="220.9" y="106">1N4148WS</text>
<text x="231.7" y="103.5">CPG151101S11-2</text>
<text x="251.3" y="106">1N4148WS</text>
<text x="260.9" y="103.5">CPG151101S11-2</text>
<text x="280.5" y="106">1N4148WS</text>
<text x="18.9" y="113.6">COL2</text>
<text x="57" y="109.8">5.1k</text>
<text x="68.5" y="109.8">5.1k</text>
<text x="140.8" y="109.6">ROW2</text>
<text x="18.9" y="118.7">ENC1_SW</text>
<text x="105.3" y="119.7">ENC1_A</text>
<text x="105.3" y="114.7">ENC1_B</text>
<text x="175.1" y="121.3">CPG151101D13</text>
<text x="205.6" y="121.3">CPG151101D13</text>
<text x="32.9" y="126.3">EC11E15244B2</text>
<text x="74.8" y="130.2">100nF</text>
<text x="86.2" y="130.2">100nF</text>
<text x="231" y="127.6">COL2</text>
<text x="241.2" y="127.6">ENC1_SW</text>
<text x="260.2" y="127.6">COL3</text>
<text x="270.4" y="127.6">ENC2_SW</text>
<text x="170.8" y="132.7">CPG151101S11-2</text>
<text x="190.4" y="135.2">1N4148WS</text>
<text x="201.2" y="132.7">CPG151101S11-2</text>
<text x="220.9" y="135.2">1N4148WS</text>
<text x="251.3" y="135.2">1N4148WS</text>
<text x="280.5" y="135.2">1N4148WS</text>
<text x="142.1" y="138.8">ROW3</text>
<text x="57" y="167">5.1k</text>
<text x="68.5" y="167">5.1k</text>
<text x="18.9" y="170.8">COL3</text>
<text x="105.3" y="171.8">ENC2_B</text>
<text x="18.9" y="175.9">ENC2_SW</text>
<text x="105.3" y="176.9">ENC2_A</text>
<text x="32.9" y="183.5">EC11E15244B2</text>
<text x="74.8" y="187.3">100nF</text>
<text x="86.2" y="187.3">100nF</text>
</g>
<g font-size="1.7">
<text x="38.3" y="13.3">1</text>
<text x="38.3" y="15.9">2</text>
<text x="43.1" y="14.3">B-</text>
<text x="43.1" y="16.9">P006</text>
<text x="54.3" y="16.9">RAW</text>
<text x="56.2" y="14.3">B+</text>
<text x="62.1" y="15.9">25</text>
<text x="62.1" y="13.3">26</text>
<text x="38.3" y="18.4">3</text>
<text x="38.3" y="20.9">4</text>
<text x="38.3" y="23.5">5</text>
<text x="43.1" y="19.4">P008</text>
<text x="43.1" y="21.9">GND</text>
<text x="54.5" y="19.4">GND</text>
<text x="54.9" y="21.9">RST</text>
<text x="62.1" y="23.5">22</text>
<text x="62.1" y="20.9">23</text>
<text x="62.1" y="18.4">24</text>
<text x="100.5" y="21.2">1</text>
<text x="105.8" y="19.4" transform="rotate(-90 105.8 19.4)">5</text>
<text x="111.6" y="21.2">2</text>
<text x="38.3" y="26">6</text>
<text x="38.3" y="28.6">7</text>
<text x="43.1" y="24.5">GND</text>
<text x="43.1" y="27">P017</text>
<text x="43.1" y="29.6">P020</text>
<text x="54.3" y="29.6">P029</text>
<text x="54.3" y="27">P031</text>
<text x="54.7" y="24.5">VCC</text>
<text x="62.1" y="28.6">20</text>
<text x="62.1" y="26">21</text>
<text x="38.3" y="31.1">8</text>
<text x="38.3" y="33.6">9</text>
<text x="43.1" y="32.1">P022</text>
<text x="43.1" y="34.6">P024</text>
<text x="54.3" y="34.6">P115</text>
<text x="54.3" y="32.1">P002</text>
<text x="62.1" y="33.6">18</text>
<text x="62.1" y="31.1">19</text>
<text x="100.5" y="31.3">3</text>
<text x="111.6" y="31.3">4</text>
<text x="37.4" y="36.2">10</text>
<text x="37.4" y="38.7">11</text>
<text x="37.4" y="41.3">12</text>
<text x="43.1" y="37.2">P100</text>
<text x="43.1" y="39.7">P011</text>
<text x="54.3" y="39.7">P111</text>
<text x="54.3" y="37.2">P113</text>
<text x="62.1" y="41.3">15</text>
<text x="62.1" y="38.7">16</text>
<text x="62.1" y="36.2">17</text>
<text x="174.1" y="40.2">1</text>
<text x="176.1" y="41.5">1</text>
<text x="178.3" y="41.5">2</text>
<text x="180.3" y="40.2">2</text>
<text x="204.5" y="40.2">1</text>
<text x="206.6" y="41.5">1</text>
<text x="208.8" y="41.5">2</text>
<text x="210.8" y="40.2">2</text>
<text x="235" y="40.2">1</text>
<text x="237" y="41.5">1</text>
<text x="239.3" y="41.5">2</text>
<text x="241.3" y="40.2">2</text>
<text x="264.2" y="40.2">1</text>
<text x="266.2" y="41.5">1</text>
<text x="268.5" y="41.5">2</text>
<text x="270.5" y="40.2">2</text>
<text x="37.4" y="43.8">13</text>
<text x="43.1" y="42.3">P104</text>
<text x="43.1" y="44.8">P106</text>
<text x="54.3" y="44.8">P009</text>
<text x="54.3" y="42.3">P010</text>
<text x="62.1" y="43.8">14</text>
<text x="42.6" y="70.2">6</text>
<text x="53.7" y="70.2">3</text>
<text x="85.3" y="67.9">1</text>
<text x="90" y="68.9">1</text>
<text x="174.1" y="69.4">1</text>
<text x="176.1" y="70.7">1</text>
<text x="178.3" y="70.7">2</text>
<text x="180.3" y="69.4">2</text>
<text x="204.5" y="69.4">1</text>
<text x="206.6" y="70.7">1</text>
<text x="208.8" y="70.7">2</text>
<text x="210.8" y="69.4">2</text>
<text x="235" y="69.4">1</text>
<text x="237" y="70.7">1</text>
<text x="239.3" y="70.7">2</text>
<text x="241.3" y="69.4">2</text>
<text x="264.2" y="69.4">1</text>
<text x="266.2" y="70.7">1</text>
<text x="268.5" y="70.7">2</text>
<text x="270.5" y="69.4">2</text>
<text x="42.6" y="75.3">4</text>
<text x="42.6" y="72.7">5</text>
<text x="53.7" y="75.3">1</text>
<text x="53.7" y="72.7">2</text>
<text x="85.3" y="75.5">1</text>
<text x="90" y="76.6">1</text>
<text x="174.1" y="98.6">1</text>
<text x="176.1" y="99.9">1</text>
<text x="178.3" y="99.9">2</text>
<text x="180.3" y="98.6">2</text>
<text x="204.5" y="98.6">1</text>
<text x="206.6" y="99.9">1</text>
<text x="208.8" y="99.9">2</text>
<text x="210.8" y="98.6">2</text>
<text x="235" y="98.6">1</text>
<text x="237" y="99.9">1</text>
<text x="239.3" y="99.9">2</text>
<text x="241.3" y="98.6">2</text>
<text x="264.2" y="98.6">1</text>
<text x="266.2" y="99.9">1</text>
<text x="268.5" y="99.9">2</text>
<text x="270.5" y="98.6">2</text>
<text x="32.3" y="113.4">E</text>
<text x="37.7" y="111.9" transform="rotate(-90 37.7 111.9)">6</text>
<text x="43.5" y="113.4">B</text>
<text x="32.2" y="118.5">D</text>
<text x="43.5" y="115.9">C</text>
<text x="43.5" y="118.5">A</text>
<text x="37.7" y="122.5" transform="rotate(-90 37.7 122.5)">7</text>
<text x="174.1" y="127.8">1</text>
<text x="176.1" y="129.1">1</text>
<text x="178.3" y="129.1">2</text>
<text x="180.3" y="127.8">2</text>
<text x="204.5" y="127.8">1</text>
<text x="206.6" y="129.1">1</text>
<text x="208.8" y="129.1">2</text>
<text x="210.8" y="127.8">2</text>
<text x="32.3" y="170.5">E</text>
<text x="37.7" y="169" transform="rotate(-90 37.7 169)">6</text>
<text x="43.5" y="173.1">C</text>
<text x="43.5" y="170.5">B</text>
<text x="32.2" y="175.6">D</text>
<text x="37.7" y="179.6" transform="rotate(-90 37.7 179.6)">7</text>
<text x="43.5" y="175.6">A</text>
</g>
<g font-size="1.4" fill="#000080">
<text x="101.5" y="34.9">SW1</text>
<text x="57" y="107.3">R1</text>
<text x="68.5" y="107.3">R2</text>
<text x="57" y="164.4">R3</text>
<text x="68.5" y="164.4">R4</text>
</g>
</svg>
